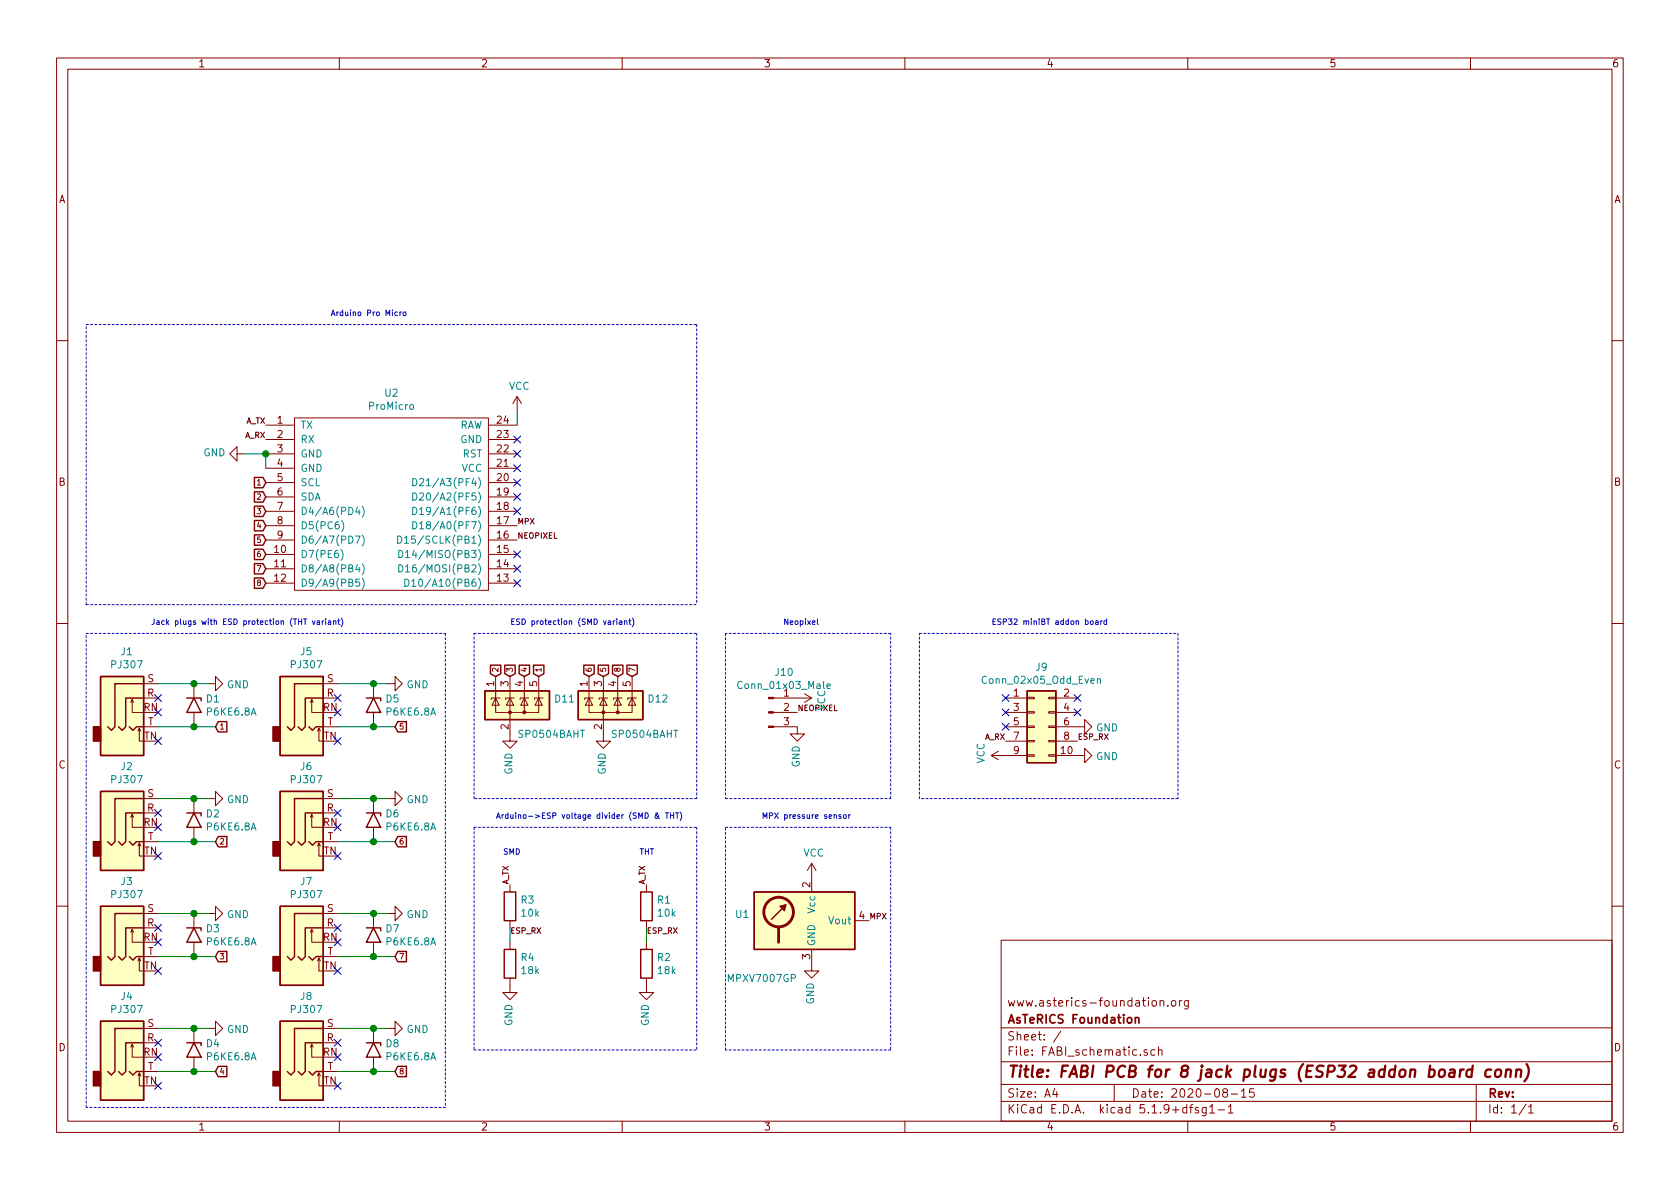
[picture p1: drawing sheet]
<svg xmlns="http://www.w3.org/2000/svg" width="297mm" height="210mm" viewBox="0 0 297 210" stroke-linecap="round" stroke-linejoin="round" font-family="sans-serif">
<g fill="none" stroke="#840000" stroke-width=".18">
<path d="M10 10.3h277v189.9h-277zM12 12.2h273v186.1h-273zM60 10.3v1.9M110 10.3v1.9M160 10.3v1.9M210 10.3v1.9M260 10.3v1.9M10 60.2h2M47 75.2h5.1M47 77.7h5.1M52.1 73.9h34.3v30.5h-34.3zM86.4 75.2h5"/>
<path d="M86.4 77.7h5M91.4 70.1l-.7 1.3M91.4 70.1v2.5M91.4 70.1l.8 1.3M285 60.2h2M41.9 80.3v1.2l-1.3-1.2 1.3-1.3v1.3h1.3M47 98h5.1M47 95.5h5.1M47 93h5.1M47 90.4h5.1M47 87.9h5.1M47 85.3h5.1"/>
<path d="M47 82.8h5.1M47 80.3h5.1M86.4 98h5M86.4 95.5h5M86.4 93h5M86.4 90.4h5M86.4 87.9h5M86.4 85.3h5M86.4 82.8h5M86.4 80.3h5M10 110.3h2M47 100.6h5.1"/>
<path d="M47 103.1h5.1M86.4 100.6h5M86.4 103.1h5M87.6 119.6v3.8M90.2 119.6v11.5h-1.3l1.3 1.2 1.2-1.2h-1.2M92.7 119.6v3.8M95.2 119.6v3.8M104.1 119.6v3.8M106.7 119.6v11.5h-1.3l1.3 1.2 1.2-1.2h-1.2M109.2 119.6v3.8M111.8 119.6v3.8M285 110.3h2"/>
<path d="M23.1 124.2l.3-.5v2.3h2M23.4 123.7l.2 .5M24.4 129.3l.2-.5v2.3h.8M24.6 128.8l.3 .5M25.4 123.4h2.5M25.4 128.5h2.5M25.4 120.9h2.5M34.3 120.9v2.5M34.3 126v2.5M36.8 120.9h1.3v1.3l1.3-1.3-1.3-1.3v1.3M54.9 124.2l.2-.5v2.3h2M55.1 123.7l.3 .5"/>
<path d="M56.1 129.3l.3-.5v2.3h.7M56.4 128.8l.2 .5M57.1 123.4h2.6M57.1 128.5h2.6M57.1 120.9h2.6M66 120.9v2.5M66 126v2.5M68.6 120.9h1.2v1.3l1.3-1.3-1.3-1.3v1.3M87.6 123.4v2.6h5.1v-2.6M87.6 123.4l.7 1.3h-1.3zM88.4 123.4h-1.5v.3M90.2 123.4l.6 1.3h-1.3z"/>
<path d="M90.9 123.4h-1.5v.3M92.7 123.4l.6 1.3h-1.2zM93.5 123.4h-1.6v.3M95.2 123.4v2.6h-2.5M95.2 123.4l.7 1.3h-1.3zM96 123.4h-1.5v.3M104.1 123.4v2.6h5.1v-2.6M104.1 123.4l.7 1.3h-1.3zM104.9 123.4h-1.5v.3M106.7 123.4l.6 1.3h-1.3zM107.4 123.4h-1.5v.3M109.2 123.4l.7 1.3h-1.3z"/>
<path d="M110 123.4h-1.5v.3M111.8 123.4v2.6h-2.6M111.8 123.4l.6 1.3h-1.3zM112.5 123.4h-1.5v.3M136.8 128.5h4.2v1.3h-1.3l1.3 1.3 1.2-1.3h-1.2M136.8 123.4h6.7M136.8 126h4.2M142.2 122.7l1.3 .7M143.5 123.4l-1.3 .8M175.3 133.6h6.3M175.3 133.6l1.2 .8M176.5 132.8l-1.2 .8"/>
<path d="M177.8 123.4h3.8M177.8 128.5h3.8M177.8 126h3.8M177.8 131.1h3.8M181.6 133.5h1.3v.2h-1.3zM181.6 130.9h1.3v.3h-1.3zM181.6 125.9h1.3v.2h-1.3zM181.6 123.3h1.3v.3h-1.3zM181.6 128.4h1.3v.2h-1.3zM185.4 133.5h1.3v.2h-1.3zM185.4 130.9h1.3v.3h-1.3zM185.4 125.9h1.3v.2h-1.3z"/>
<path d="M185.4 123.3h1.3v.3h-1.3zM185.4 128.4h1.3v.2h-1.3zM186.7 128.5h5.1v1.3l1.2-1.3-1.2-1.3v1.3M186.7 133.6h5.1v1.3l1.2-1.3-1.2-1.3v1.3M186.7 123.4h3.8M186.7 126h3.8M186.7 131.1h3.8M23.1 144.5l.3-.5v2.3h2M23.4 144l.2 .5M24.4 149.6l.2-.5v2.3h.8M24.6 149.1l.3 .5M25.4 143.8h2.5"/>
<path d="M25.4 141.2h2.5M25.4 148.8h2.5M34.3 141.2v2.6M34.3 146.3v2.5M36.8 141.2h1.3v1.3l1.3-1.3-1.3-1.3v1.3M54.9 144.5l.2-.5v2.3h2M55.1 144l.3 .5M56.1 149.6l.3-.5v2.3h.7M56.4 149.1l.2 .5M57.1 143.8h2.6M57.1 141.2h2.6M57.1 148.8h2.6"/>
<path d="M66 141.2v2.6M66 146.3v2.5M68.6 141.2h1.2v1.3l1.3-1.3-1.3-1.3v1.3M90.2 156.5v1.2M114.3 156.5v1.2M143.5 152.6l-.8 1.3M143.5 152.6v5.1M143.5 152.6l.8 1.3M10 160.2h2M23.1 164.8l.3-.5v2.3h2M23.4 164.3l.2 .5M24.4 169.9l.2-.5v2.3h.8"/>
<path d="M24.6 169.4l.3 .5M25.4 164.1h2.5M25.4 161.5h2.5M25.4 169.2h2.5M34.3 161.5v2.6M34.3 166.6v2.6M36.8 161.5h1.3v1.3l1.3-1.3-1.3-1.2v1.2M54.9 164.8l.2-.5v2.3h2M55.1 164.3l.3 .5M56.1 169.9l.3-.5v2.3h.7M56.4 169.4l.2 .5M57.1 164.1h2.6"/>
<path d="M57.1 161.5h2.6M57.1 169.2h2.6M66 161.5v2.6M66 166.6v2.6M68.6 161.5h1.2v1.3l1.3-1.3-1.3-1.2v1.2M90.2 173v2.5h-1.3l1.3 1.3 1.2-1.3h-1.2M90.2 162.8v1.3M90.2 166.6v1.3M114.3 173v2.5h-1.3l1.3 1.3 1.3-1.3h-1.3M114.3 162.8v1.3M114.3 166.6v1.3M143.5 167.9v3.8h-1.3l1.3 1.3 1.3-1.3h-1.3"/>
<path d="M151.1 162.8h2.6M177 166.3h108v32h-108zM205.1 177.1l.1-.1a.37 .37 0 0 1 .6 .1v.8M205.1 176.9v1M206.5 177.8v.1M207.2 177.1l.2-.2 .4 .2v.7l-.2 .1-.4-.1zM208.5 176.9v1M209 176.9l-.5 .3M210.1 176.9v1.2l-.3 .3h-.3M210.1 177l-.4-.1-.3 .3 .1 .6 .2 .1 .4-.1M285 160.2h2M23.1 185.2l.3-.5v2.2h2"/>
<path d="M23.4 184.7l.2 .5M24.4 190.2l.2-.5v2.3h.8M24.6 189.7l.3 .5M25.4 184.4h2.5M25.4 181.9h2.5M25.4 189.5h2.5M34.3 181.9v2.5M34.3 186.9v2.6M36.8 181.9h1.3v1.2l1.3-1.2-1.3-1.3v1.3M54.9 185.2l.2-.5v2.2h2M55.1 184.7l.3 .5M56.1 190.2l.3-.5v2.3h.7"/>
<path d="M56.4 189.7l.2 .5M57.1 184.4h2.6M57.1 181.9h2.6M57.1 189.5h2.6M60 198.3v1.9M66 181.9v2.5M66 186.9v2.6M68.6 181.9h1.2v1.2l1.3-1.2-1.3-1.3v1.3M110 198.3v1.9M160 198.3v1.9M177 194.8h108M177 191.8h108"/>
<path d="M177 187.8h108M177 181.8h108M186.5 192.5l-.4 1h1M186.8 193v1M187.6 182.3l-1.3 2M197 191.8v3M202.8 185.7l-.3-.1-.2 .2v.2l.5 .2v.3h-.5M204.2 185.7l-.4-.1-.3 .3 .1 .6h.6M204.8 185.7l.3-.1 .3 .1 .1 .9M204.8 185.1v1.5M210 198.3v1.9M210.3 195.8h.6"/>
<path d="M210.9 195.3l-.4 .2v1.3M211.9 195.9l-.4-.1-.2 .2 .1 .3 .5 .1v.3h-.6M213.3 195.8v1.2l-.3 .3h-.4M213.3 195.9l-.5-.1-.3 .3 .1 .6 .2 .1 .5-.1M213.9 195.8l.4-.5v1.5M213.9 196.8h.9M215.4 196.3h1.1M216.5 193.2l-.3-.3 .1-.2a.48 .48 0 0 1 .6-.1l.1 .2-.1 .3-.6 .1a.48 .48 0 0 0 0 .7l.2 .1 .5-.1v-.4l-.2-.3M217.2 195.8l.4-.5v1.5M217.2 196.8h.8M217.7 193.5h1.1M219.5 193l.4-.5v1.5"/>
<path d="M219.5 194h.8M221.7 192.5h-.7l-.1 .7 .2-.1 .5 .1 .2 .2-.1 .5-.2 .1-.6-.1M260 198.3v1.9M261 191.8v6.5M269.8 195.2l-1.2 2M270.3 195.8l.4-.5v1.5M270.3 196.8h.8"/>
</g>
<path d="M258.2 189.1l-.1 1.3M258.8 189.1a.55 .55 0 0 0-.6 .4M260.3 189.2a.68 .68 0 0 0-1 .3v.8l.3 .1 .6-.1M260.4 188.4l-.3 2M263.7 189.2a.68 .68 0 0 0-1 .3v.8l.2 .1 .6-.1M264.5 189.3a.53 .53 0 0 1 .5-.2 .53 .53 0 0 1 .4 .4v.6a.54 .54 0 0 1-.6 .4 .54 .54 0 0 1-.5-.4zM266.3 189.3a.5 .5 0 0 1 .9 .1l-.2 1M266.3 189.1l-.1 1.3M268.1 189.3a.52 .52 0 0 1 .9 .1l-.1 1M268.1 189.1l-.1 1.3M269.9 188.2a2.31 2.31 0 0 1-.4 3" fill="none" stroke="#840000" stroke-width=".41"/>
<path d="M200.7 179.9v1M200.7 180.1l.3-.2 .3 .1 .1 .9" fill="none" stroke="#840000" stroke-width=".3"/>
<g fill="none" stroke="#840000" stroke-width=".25">
<path d="M45 99.7h1.5l.5 .9-.5 .9h-1.5zM45 84.4h1.5l.5 .9-.5 1h-1.5zM45 87h1.5l.5 .9-.5 .9h-1.5zM45 89.5h1.5l.5 .9-.5 .9h-1.5zM45 92h1.5l.5 1-.5 .9h-1.5zM45 94.6h1.5l.5 .9-.5 .9h-1.5zM45 97.1h1.5l.5 .9-.5 1h-1.5zM17.8 119.6h7.6v14h-7.6zM45 102.2h1.5l.5 .9-.5 .9h-1.5zM49.5 119.6h7.6v14h-7.6zM86.7 117.6h1.8v1.5l-.9 .5-.9-.5zM89.3 117.6h1.8v1.5l-.9 .5-.9-.5z"/>
<path d="M91.8 117.6h1.8v1.5l-.9 .5-.9-.5zM94.3 117.6h1.9v1.5l-1 .5-.9-.5zM103.2 117.6h1.9v1.5l-1 .5-.9-.5zM105.8 117.6h1.8v1.5l-.9 .5-.9-.5zM108.3 117.6h1.8v1.5l-.9 .5-.9-.5zM110.8 117.6h1.9v1.5l-.9 .5-1-.5zM17.8 139.9h7.6v14h-7.6zM22.9 128.5l.6 .7 .6-.7h1.3M25.4 123.4h-3.2v5.1l-.6 .7-.6-.7M25.4 120.9h-5.1v7.6l-.6 .7-.7-.7M33 123.4h2.6v.5M34.3 123.4l1.3 2.6h-2.6z"/>
<path d="M38.6 127.6h1.5v1.8h-1.5l-.5-.9zM49.5 139.9h7.6v14h-7.6zM54.6 128.5l.6 .7 .7-.7h1.2M57.1 123.4h-3.1v5.1l-.7 .7-.6-.7M57.1 120.9h-5v7.6l-.7 .7-.6-.7M64.8 123.4h2.5v.5M66 123.4l1.3 2.6h-2.5zM70.3 127.6h1.6v1.8h-1.6l-.5-.9zM85.7 122.2h11.5v5h-11.5zM102.2 122.2h11.5v5h-11.5zM181.6 122.2h5.1v12.7h-5.1zM22.9 148.8l.6 .7 .6-.7h1.3"/>
<path d="M25.4 143.8h-3.2v5l-.6 .7-.6-.7M25.4 141.2h-5.1v7.6l-.6 .7-.7-.7M33 143.8h2.6v.5M34.3 143.8l1.3 2.5h-2.6zM38.6 147.9h1.5v1.9h-1.5l-.5-1zM54.6 148.8l.6 .7 .7-.7h1.2M57.1 143.8h-3.1v5l-.7 .7-.6-.7M57.1 141.2h-5v7.6l-.7 .7-.6-.7M64.8 143.8h2.5v.5M66 143.8l1.3 2.5h-2.5zM70.3 147.9h1.6v1.9h-1.6l-.5-1zM89.2 157.7h2v5.1h-2z"/>
<path d="M113.3 157.7h2v5.1h-2zM133.3 157.7h17.8v10.2h-17.8zM17.8 160.3h7.6v13.9h-7.6zM22.9 169.2l.6 .6 .6-.6h1.3M25.4 164.1h-3.2v5.1l-.6 .6-.6-.6M25.4 161.5h-5.1v7.7l-.6 .6-.7-.6M33 164.1h2.6v.5M34.3 164.1l1.3 2.5h-2.6zM38.6 168.2h1.5v1.9h-1.5l-.5-.9zM49.5 160.3h7.6v13.9h-7.6zM54.6 169.2l.6 .6 .7-.6h1.2M57.1 164.1h-3.1v5.1l-.7 .6-.6-.6"/>
<path d="M57.1 161.5h-5v7.7l-.7 .6-.6-.6M64.8 164.1h2.5v.5M66 164.1l1.3 2.5h-2.5zM70.3 168.2h1.6v1.9h-1.6l-.5-.9zM89.2 167.9h2v5.1h-2zM113.3 167.9h2v5.1h-2zM138.9 160l-2.5 2.6M17.8 180.6h7.6v14h-7.6zM22.9 189.5l.6 .6 .6-.6h1.3M25.4 184.4h-3.2v5.1l-.6 .6-.6-.6M25.4 181.9h-5.1v7.6l-.6 .6-.7-.6M33 184.4h2.6v.5"/>
<path d="M34.3 184.4l1.3 2.5h-2.6zM38.6 188.6h1.5v1.8h-1.5l-.5-.9zM49.5 180.6h7.6v14h-7.6zM54.6 189.5l.6 .6 .7-.6h1.2M57.1 184.4h-3.1v5.1l-.7 .6-.6-.6M57.1 181.9h-5v7.6l-.7 .6-.6-.6M64.8 184.4h2.5v.5M66 184.4l1.3 2.5h-2.5zM70.3 188.6h1.6v1.8h-1.6l-.5-.9z"/>
</g>
<g fill="#840000" stroke="#840000" stroke-width=".18">
<path d="M135.9 128.4h.9v.2h-.9z"/>
<path d="M135.9 125.9h.9v.2h-.9z"/>
<path d="M135.9 123.3h.9v.3h-.9z"/>
<circle cx="90.2" cy="126" r=".25"/>
<circle cx="92.7" cy="126" r=".25"/>
<circle cx="106.7" cy="126" r=".25"/>
<circle cx="109.2" cy="126" r=".25"/>
</g>
<g fill="none" stroke="#008484" stroke-width=".18">
<path d="M72.6 71.6l.3-.1 .2 .3v.4l-.2 .2-.3-.1-.2-.1zM60.3 97.1a1.4 1.4 0 0 1 0 2M60.4 92.1a1.4 1.4 0 0 1 0 1.9M62.8 94.8h.9l-.6 1.3M63.2 99.8l-.3 .9h.8M63.2 89.7l-.3 .8h.8M63.5 90.1v.9M64 99.7a1.47 1.47 0 0 1 0 1.9M64 89.5a1.47 1.47 0 0 1 0 2M64 94.6a1.47 1.47 0 0 1 0 1.9M70.3 94.8a.64 .64 0 0 1 .7 .6 .64 .64 0 0 1-.7 .7zM70.5 99.9a.64 .64 0 0 1 .7 .6 .64 .64 0 0 1-.7 .6z"/>
<path d="M70.5 97.3a.64 .64 0 0 1 .7 .7 .64 .64 0 0 1-.7 .6zM71.5 95.1l.4-.3v1.3M71.5 96.1h.8M71.7 97.7l.4-.4v1.3M71.7 98.6h.7M73 92.2a.64 .64 0 0 1 .7 .7 .64 .64 0 0 1-.7 .6zM73 89.7a.64 .64 0 0 1 .7 .6 .64 .64 0 0 1-.7 .7zM73 87.2a.64 .64 0 0 1 .7 .6 .64 .64 0 0 1-.7 .6zM73 84.6a.64 .64 0 0 1 .7 .7 .64 .64 0 0 1-.7 .6zM74.2 92.6l.3-.4v1.3M74.2 90.1l.3-.4v1.3M74.2 87.3l.5-.1 .2 .3v.2l-.8 .7h.8"/>
<path d="M74.2 84.8l.5-.2 .2 .4v.2l-.8 .7h.8M74.2 93.5h.7M74.2 91h.7M63.5 100.3v.8M63.6 102.4h-.7v.6l.2-.1 .4 .1 .1 .6-.2 .1-.5-.1M64 102.2a1.47 1.47 0 0 1 0 2M71.6 102.4a.64 .64 0 0 1 .7 .6 .64 .64 0 0 1-.7 .7zM71.7 100.2l.4-.3v1.2M71.7 101.1h.7M72.8 102.8l.4-.4v1.3M72.8 103.7h.7M146.2 121.3l.6-.1v-.2l-.4-.1-.2 .2 .1 .6h.5"/>
<path d="M194 120.1l.2-.1 .3 .1 .1 .7M194 120v.8"/>
</g>
<g fill="#ffffc2" stroke="#ffffc2" stroke-width=".18">
<path d="M133.3 157.7h17.8v10.2h-17.8z"/>
<path d="M49.5 180.6h7.6v14h-7.6z"/>
<path d="M49.5 160.3h7.6v13.9h-7.6z"/>
<path d="M49.5 139.9h7.6v14h-7.6z"/>
<path d="M181.6 122.2h5.1v12.7h-5.1z"/>
<path d="M85.7 122.2h11.5v5h-11.5z"/>
<path d="M102.2 122.2h11.5v5h-11.5z"/>
<path d="M17.8 139.9h7.6v14h-7.6z"/>
<path d="M17.8 180.6h7.6v14h-7.6z"/>
<path d="M17.8 119.6h7.6v14h-7.6z"/>
<path d="M17.8 160.3h7.6v13.9h-7.6z"/>
<path d="M49.5 119.6h7.6v14h-7.6z"/>
</g>
<g fill="none" stroke="#840000" stroke-width=".51">
<path d="M137.7 164.1v2.5"/>
<circle cx="137.7" cy="161.3" r="2.62"/>
</g>
<g fill="#840000" stroke="#840000" stroke-width=".25">
<path d="M137.9 160.3l1-.3-.2 1z"/>
<path d="M48.3 189.5h1.2v2.5h-1.2z"/>
<path d="M48.3 169.2h1.2v2.5h-1.2z"/>
<path d="M48.3 148.8h1.2v2.6h-1.2z"/>
<path d="M16.5 148.8h1.3v2.6h-1.3z"/>
<path d="M16.5 189.5h1.3v2.5h-1.3z"/>
<path d="M16.5 128.5h1.3v2.6h-1.3z"/>
<path d="M16.5 169.2h1.3v2.5h-1.3z"/>
<path d="M48.3 128.5h1.2v2.6h-1.2z"/>
</g>
<g fill="none" stroke="#0000c2" stroke-width=".18" stroke-dasharray=".4 .4">
<path d="M15.2 57.4h108M123.2 57.4v49.5M15.2 106.9v-49.5M15.2 106.9h108M15.2 112h63.5M78.7 112v83.8M83.8 112h39.4M123.2 112v29.2M128.3 112v29.2M157.5 112h-29.2M162.6 112h45.7M208.3 112v29.2"/>
<path d="M83.8 141.2v-29.2M83.8 146.3h39.4M83.8 146.3v39.4M123.2 146.3v39.4M123.2 141.2h-39.4M128.3 141.2h29.2M128.3 146.3h29.2M157.5 141.2v-29.2M157.5 146.3v39.4M162.6 141.2v-29.2M208.3 141.2h-45.7M15.2 195.8v-83.8"/>
<path d="M78.7 195.8h-63.5M83.8 185.7h39.4M128.3 185.7v-39.4M157.5 185.7h-29.2"/>
</g>
<g fill="none" stroke="#008400" stroke-width=".18">
<path d="M91.4 72.6v2.6M43.2 80.3h3.8v2.5M27.9 128.5h10.2M27.9 120.9h8.9M59.7 128.5h10.1M59.7 120.9h8.9M27.9 141.2h8.9M27.9 148.8h10.2M59.7 141.2h8.9M59.7 148.8h10.1M27.9 169.2h10.2M27.9 161.5h8.9"/>
<path d="M59.7 169.2h10.1M59.7 161.5h8.9M90.2 164.1v2.5M114.3 164.1v2.5M27.9 181.9h8.9M27.9 189.5h10.2M59.7 181.9h8.9M59.7 189.5h10.1"/>
</g>
<g fill="none" stroke="#0000c2" stroke-width=".18">
<path d="M70.3 55.2h-.3l-.2 .1 .1 .5h.4M70.7 55.2v.6M71 55.2l-.3 .1M71.3 55.2h.4v.6l-.4-.1zM55.2 109.8l.3 .6 .2-.6M56.1 109.8h.4v.6M56.5 110l-.5 .2 .2 .2h.3M57 109.8v.6M57.3 109.8l-.3 .2M57.6 109.4v.1M57.6 109.8v.6M58.1 109.8h.3l.1 .6"/>
<path d="M58.5 110l-.5 .2 .1 .2h.4M59 109.8h.3l.1 .6M59 109.8v.6M59.7 109.8h.4M59.8 109.4v.9l.3 .1M60.3 109.3a1.16 1.16 0 0 1 0 1.5M108.7 109.8l-.3 .2M109.1 109.4v.1M109.1 109.8v.6M109.5 109.8h.4l.1 .6M110 110l-.5 .2 .1 .2h.4M110.4 109.8h.4v.6"/>
<path d="M110.4 109.8v.6M111.2 109.8h.4M111.3 109.4v.9l.3 .1M111.8 109.3a1.16 1.16 0 0 1 0 1.5M144.5 109.4v.9l.2 .1M192.8 109.8h.3l.2 .2v.2l-.2 .2h-.2l-.1-.2zM193.7 109.8h.4l.1 .6M194.2 110l-.5 .2 .1 .2h.4M194.6 109.8v.6M194.9 109.8l-.3 .2M195.7 109.8h-.3l-.2 .2 .1 .4h.4M195.7 109.4v1"/>
<path d="M116.5 144.2l-.2 .4a.27 .27 0 0 1-.4 0 .27 .27 0 0 1 0-.4l.4-.3-.2-.2-.1 .1a1 1 0 0 0 .6 .9M117.7 143.7h.5M117.9 143.7v1M118.5 143.7v1M118.5 144.2h.6M119.1 143.7v1M119.4 143.7h.6M119.7 143.7v1M120.2 143.6a1.16 1.16 0 0 1 0 1.5M148.7 144.1h-.2l-.2 .1 .1 .1 .3 .1v.3h-.4M149.2 144.1h.4v.6l-.4-.1zM150.1 144.1v.6"/>
<path d="M150.3 144.1l-.2 .1"/>
</g>
<g fill="#008400" stroke="#008400" stroke-width=".25">
<circle cx="34.3" cy="161.5" r=".51"/>
<circle cx="66" cy="148.8" r=".51"/>
<circle cx="34.3" cy="189.5" r=".51"/>
<circle cx="66" cy="141.2" r=".51"/>
<circle cx="47" cy="80.3" r=".51"/>
<circle cx="66" cy="161.5" r=".51"/>
<circle cx="34.3" cy="181.9" r=".51"/>
<circle cx="66" cy="169.2" r=".51"/>
<circle cx="34.3" cy="169.2" r=".51"/>
<circle cx="66" cy="181.9" r=".51"/>
<circle cx="34.3" cy="148.8" r=".51"/>
<circle cx="66" cy="189.5" r=".51"/>
<circle cx="34.3" cy="141.2" r=".51"/>
<circle cx="34.3" cy="120.9" r=".51"/>
<circle cx="66" cy="120.9" r=".51"/>
<circle cx="66" cy="128.5" r=".51"/>
<circle cx="34.3" cy="128.5" r=".51"/>
</g>
<g fill="none" stroke="#000084" stroke-width=".18">
<path d="M90.8 79.6l1.2 1.3M90.8 77.1l1.2 1.2M92 79.6l-1.2 1.3M92 77.1l-1.2 1.2M90.8 97.4l1.2 1.2M90.8 100l1.2 1.2M90.8 89.8l1.2 1.2M90.8 84.7l1.2 1.2M90.8 82.2l1.2 1.2M90.8 87.3l1.2 1.2M92 82.2l-1.2 1.2M92 97.4l-1.2 1.2"/>
<path d="M92 100l-1.2 1.2M92 89.8l-1.2 1.2M92 84.7l-1.2 1.2M92 87.3l-1.2 1.2M90.8 102.5l1.2 1.2M92 102.5l-1.2 1.2M27.3 122.8l1.2 1.2M27.3 125.4l1.2 1.2M27.3 130.4l1.2 1.3M28.5 122.8l-1.2 1.2M28.5 125.4l-1.2 1.2M28.5 130.4l-1.2 1.3"/>
<path d="M59.1 122.8l1.2 1.2M59.1 125.4l1.2 1.2M59.1 130.4l1.2 1.3M60.3 122.8l-1.2 1.2M60.3 125.4l-1.2 1.2M60.3 130.4l-1.2 1.3M177.2 122.8l1.2 1.2M177.2 125.4l1.2 1.2M177.2 127.9l1.2 1.2M178.4 122.8l-1.2 1.2M178.4 125.4l-1.2 1.2M178.4 127.9l-1.2 1.2"/>
<path d="M189.9 122.8l1.2 1.2M189.9 125.4l1.2 1.2M191.1 122.8l-1.2 1.2M191.1 125.4l-1.2 1.2M27.3 150.8l1.2 1.2M27.3 145.7l1.2 1.2M27.3 143.1l1.2 1.3M28.5 150.8l-1.2 1.2M28.5 145.7l-1.2 1.2M28.5 143.1l-1.2 1.3M59.1 143.1l1.2 1.3M59.1 145.7l1.2 1.2"/>
<path d="M59.1 150.8l1.2 1.2M60.3 143.1l-1.2 1.3M60.3 145.7l-1.2 1.2M60.3 150.8l-1.2 1.2M27.3 163.5l1.2 1.2M27.3 166l1.2 1.2M27.3 171.1l1.2 1.2M28.5 163.5l-1.2 1.2M28.5 166l-1.2 1.2M28.5 171.1l-1.2 1.2M59.1 166l1.2 1.2M59.1 171.1l1.2 1.2"/>
<path d="M59.1 163.5l1.2 1.2M60.3 166l-1.2 1.2M60.3 171.1l-1.2 1.2M60.3 163.5l-1.2 1.2M27.3 191.4l1.2 1.2M27.3 183.8l1.2 1.2M27.3 186.3l1.2 1.2M28.5 191.4l-1.2 1.2M28.5 183.8l-1.2 1.2M28.5 186.3l-1.2 1.2M59.1 183.8l1.2 1.2M59.1 186.3l1.2 1.2"/>
<path d="M59.1 191.4l1.2 1.2M60.3 183.8l-1.2 1.2M60.3 186.3l-1.2 1.2M60.3 191.4l-1.2 1.2"/>
</g>
<text font-size="2.8" fill="#840000" x="178" y="190.5">Title: FABI PCB for 8 jack plugs (ESP32 addon board conn)</text>
<g font-size="2.1" fill="#840000">
<text x="178" y="178">www.asterics-foundation.org</text>
<text x="178" y="184">Sheet: /</text>
<text x="178" y="181">AsTeRICS Foundation</text>
<text x="178" y="186.7">File: FABI_schematic.sch</text>
<text x="178" y="196.9">KiCad E.D.A. kicad 5.1.9+dfsg1-1</text>
<text x="178" y="194.1">Size: A4</text>
<text x="200" y="194.1">Date: 2020-08-15</text>
<text x="263" y="194.1">Rev:</text>
<text x="263" y="196.9">Id: 1/1</text>
</g>
<g font-size="1.8" fill="#840000">
<text x="35" y="11.9">1</text>
<text x="85" y="11.9">2</text>
<text x="135" y="11.9">3</text>
<text x="185" y="11.9">4</text>
<text x="235" y="11.9">5</text>
<text x="285" y="11.9">6</text>
<text x="10.4" y="35.9">A</text>
<text x="285.4" y="35.9">A</text>
<text x="49" y="74.9">1</text>
<text x="49" y="77.5">2</text>
<text x="87.9" y="77.5">23</text>
<text x="87.9" y="74.9">24</text>
<text x="49" y="80">3</text>
<text x="49" y="82.5">4</text>
<text x="87.9" y="82.5">21</text>
<text x="87.9" y="80">22</text>
<text x="10.4" y="85.9">B</text>
<text x="49" y="85.1">5</text>
<text x="49" y="87.6">6</text>
<text x="87.9" y="87.6">19</text>
<text x="87.9" y="85.1">20</text>
<text x="285.4" y="85.9">B</text>
<text x="49" y="90.2">7</text>
<text x="49" y="92.7">8</text>
<text x="49" y="95.2">9</text>
<text x="87.9" y="95.2">16</text>
<text x="87.9" y="92.7">17</text>
<text x="87.9" y="90.2">18</text>
<text x="48.6" y="97.8">10</text>
<text x="48.6" y="100.3">11</text>
<text x="87.9" y="100.3">14</text>
<text x="87.9" y="97.8">15</text>
<text x="48.6" y="102.9">12</text>
<text x="87.9" y="102.9">13</text>
<text x="25.4" y="125.7">RN</text>
<text x="26" y="123.2">R</text>
<text x="26.1" y="120.6">S</text>
<text x="57.1" y="125.7">RN</text>
<text x="57.8" y="123.2">R</text>
<text x="57.8" y="120.6">S</text>
<text x="87.4" y="121.4" transform="rotate(-90 87.4 121.4)">1</text>
<text x="89.9" y="121.4" transform="rotate(-90 89.9 121.4)">3</text>
<text x="92.5" y="121.4" transform="rotate(-90 92.5 121.4)">4</text>
<text x="95" y="121.4" transform="rotate(-90 95 121.4)">5</text>
<text x="103.9" y="121.4" transform="rotate(-90 103.9 121.4)">1</text>
<text x="106.4" y="121.4" transform="rotate(-90 106.4 121.4)">3</text>
<text x="109" y="121.4" transform="rotate(-90 109 121.4)">4</text>
<text x="111.5" y="121.4" transform="rotate(-90 111.5 121.4)">5</text>
<text x="138.6" y="123.2">1</text>
<text x="138.6" y="125.7">2</text>
<text x="179.2" y="123.2">1</text>
<text x="179.2" y="125.7">3</text>
<text x="188.1" y="123.2">2</text>
<text x="188.1" y="125.7">4</text>
<text x="25.5" y="130.8">TN</text>
<text x="26.1" y="128.3">T</text>
<text x="57.3" y="130.8">TN</text>
<text x="57.9" y="128.3">T</text>
<text x="89.9" y="129" transform="rotate(-90 89.9 129)">2</text>
<text x="106.4" y="129" transform="rotate(-90 106.4 129)">2</text>
<text x="138.6" y="128.3">3</text>
<text x="179.2" y="128.3">5</text>
<text x="179.2" y="130.8">7</text>
<text x="188.1" y="128.3">6</text>
<text x="188.1" y="130.8">8</text>
<text x="10.4" y="135.9">C</text>
<text x="179.2" y="133.3">9</text>
<text x="187.6" y="133.3">10</text>
<text x="285.4" y="135.9">C</text>
<text x="26" y="143.5">R</text>
<text x="26.1" y="141">S</text>
<text x="57.8" y="143.5">R</text>
<text x="57.8" y="141">S</text>
<text x="25.4" y="146">RN</text>
<text x="26.1" y="148.6">T</text>
<text x="57.1" y="146">RN</text>
<text x="57.9" y="148.6">T</text>
<text x="25.5" y="151.1">TN</text>
<text x="57.3" y="151.1">TN</text>
<text x="26.1" y="161.3">S</text>
<text x="57.8" y="161.3">S</text>
<text x="143.3" y="156.9" transform="rotate(-90 143.3 156.9)">2</text>
<text x="25.4" y="166.4">RN</text>
<text x="26" y="163.8">R</text>
<text x="57.1" y="166.4">RN</text>
<text x="57.8" y="163.8">R</text>
<text x="151.9" y="162.6">4</text>
<text x="25.5" y="171.4">TN</text>
<text x="26.1" y="168.9">T</text>
<text x="57.3" y="171.4">TN</text>
<text x="57.9" y="168.9">T</text>
<text x="143.3" y="169.6" transform="rotate(-90 143.3 169.6)">3</text>
<text x="10.4" y="185.9">D</text>
<text x="26" y="184.1">R</text>
<text x="26.1" y="181.6">S</text>
<text x="57.8" y="184.1">R</text>
<text x="57.8" y="181.6">S</text>
<text x="285.4" y="185.9">D</text>
<text x="25.4" y="186.7">RN</text>
<text x="25.5" y="191.8">TN</text>
<text x="26.1" y="189.2">T</text>
<text x="57.1" y="186.7">RN</text>
<text x="57.3" y="191.8">TN</text>
<text x="57.9" y="189.2">T</text>
<text x="35" y="199.9">1</text>
<text x="85" y="199.9">2</text>
<text x="135" y="199.9">3</text>
<text x="185" y="199.9">4</text>
<text x="235" y="199.9">5</text>
<text x="285" y="199.9">6</text>
</g>
<g font-size="1.8" fill="#008484">
<text x="68.1" y="70.1">U2</text>
<text x="90" y="68.9">VCC</text>
<text x="53.1" y="75.8">TX</text>
<text x="65.4" y="72.5">ProMicro</text>
<text x="81.1" y="75.8">RAW</text>
<text x="36" y="80.7">GND</text>
<text x="53.1" y="78.4">RX</text>
<text x="53.1" y="80.9">GND</text>
<text x="53.1" y="83.4">GND</text>
<text x="81.4" y="78.4">GND</text>
<text x="81.6" y="83.4">VCC</text>
<text x="81.8" y="80.9">RST</text>
<text x="53.1" y="86">SCL</text>
<text x="53.1" y="88.5">SDA</text>
<text x="74.9" y="88.5">D20/A2(PF5)</text>
<text x="74.9" y="86">D21/A3(PF4)</text>
<text x="53.1" y="91.1">D4/A6(PD4)</text>
<text x="53.1" y="93.6">D5(PC6)</text>
<text x="74.9" y="93.6">D18/A0(PF7)</text>
<text x="74.9" y="91.1">D19/A1(PF6)</text>
<text x="53.1" y="98.7">D7(PE6)</text>
<text x="53.1" y="101.2">D8/A8(PB4)</text>
<text x="53.1" y="96.1">D6/A7(PD7)</text>
<text x="72.2" y="96.1">D15/SCLK(PB1)</text>
<text x="72.5" y="101.2">D16/MOSI(PB2)</text>
<text x="72.5" y="98.7">D14/MISO(PB3)</text>
<text x="53.1" y="103.8">D9/A9(PB5)</text>
<text x="73.7" y="103.8">D10/A10(PB6)</text>
<text x="19.9" y="118.2">PJ307</text>
<text x="21.4" y="115.9">J1</text>
<text x="51.6" y="118.2">PJ307</text>
<text x="53.2" y="115.9">J5</text>
<text x="137.2" y="119.5">J10</text>
<text x="183.2" y="118.6">J9</text>
<text x="36.5" y="124.2">D1</text>
<text x="40.1" y="121.7">GND</text>
<text x="68.3" y="124.2">D5</text>
<text x="71.9" y="121.7">GND</text>
<text x="98.2" y="124.2">D11</text>
<text x="114.7" y="124.2">D12</text>
<text x="131" y="121.8">Conn_01x03_Male</text>
<text x="174.1" y="120.9">Conn_02x05_Odd_Even</text>
<text x="36.7" y="126.5">P6KE6.8A</text>
<text x="68.5" y="126.5">P6KE6.8A</text>
<text x="91.9" y="130.5">SP0504BAHT</text>
<text x="108.4" y="130.5">SP0504BAHT</text>
<text x="193.8" y="129.3">GND</text>
<text x="21.4" y="136.2">J2</text>
<text x="53.2" y="136.2">J6</text>
<text x="90.6" y="137" transform="rotate(-90 90.6 137)">GND</text>
<text x="107.1" y="137" transform="rotate(-90 107.1 137)">GND</text>
<text x="141.4" y="135.7" transform="rotate(-90 141.4 135.7)">GND</text>
<text x="174.1" y="135" transform="rotate(-90 174.1 135)">VCC</text>
<text x="193.8" y="134.4">GND</text>
<text x="19.9" y="138.5">PJ307</text>
<text x="40.1" y="142">GND</text>
<text x="51.6" y="138.5">PJ307</text>
<text x="71.9" y="142">GND</text>
<text x="36.5" y="144.5">D2</text>
<text x="36.7" y="146.9">P6KE6.8A</text>
<text x="68.3" y="144.5">D6</text>
<text x="68.5" y="146.9">P6KE6.8A</text>
<text x="142" y="151.5">VCC</text>
<text x="19.9" y="158.8">PJ307</text>
<text x="21.4" y="156.5">J3</text>
<text x="51.6" y="158.8">PJ307</text>
<text x="53.2" y="156.5">J7</text>
<text x="92.2" y="159.8">R3</text>
<text x="116.3" y="159.8">R1</text>
<text x="144.1" y="161.4" transform="rotate(-90 144.1 161.4)">Vcc</text>
<text x="36.5" y="164.9">D3</text>
<text x="36.7" y="167.2">P6KE6.8A</text>
<text x="40.1" y="162.4">GND</text>
<text x="68.3" y="164.9">D7</text>
<text x="68.5" y="167.2">P6KE6.8A</text>
<text x="71.9" y="162.4">GND</text>
<text x="92.3" y="162.1">10k</text>
<text x="116.4" y="162.1">10k</text>
<text x="130.1" y="162.3">U1</text>
<text x="144.1" y="167.4" transform="rotate(-90 144.1 167.4)">GND</text>
<text x="146.7" y="163.4">Vout</text>
<text x="92.2" y="169.9">R4</text>
<text x="92.3" y="172.3">18k</text>
<text x="116.3" y="169.9">R2</text>
<text x="116.4" y="172.3">18k</text>
<text x="129" y="173.7">MPXV7007GP</text>
<text x="19.9" y="179.1">PJ307</text>
<text x="21.4" y="176.8">J4</text>
<text x="51.6" y="179.1">PJ307</text>
<text x="53.2" y="176.8">J8</text>
<text x="143.9" y="177.6" transform="rotate(-90 143.9 177.6)">GND</text>
<text x="36.5" y="185.2">D4</text>
<text x="40.1" y="182.7">GND</text>
<text x="68.3" y="185.2">D8</text>
<text x="71.9" y="182.7">GND</text>
<text x="90.6" y="181.5" transform="rotate(-90 90.6 181.5)">GND</text>
<text x="114.7" y="181.5" transform="rotate(-90 114.7 181.5)">GND</text>
<text x="36.7" y="187.5">P6KE6.8A</text>
<text x="68.5" y="187.5">P6KE6.8A</text>
</g>
<text font-size="1.8" x="145.9" y="125.7" transform="rotate(-90 145.9 125.7)">VCC</text>
<g font-size="1.4" fill="#0000c2">
<text x="58.4" y="55.9">Arduino Pro Micro</text>
<text x="26.7" y="110.5">Jack plugs with ESD protection (THT variant)</text>
<text x="90.2" y="110.5">ESD protection (SMD variant)</text>
<text x="138.4" y="110.5">Neopixel</text>
<text x="175.3" y="110.5">ESP32 miniBT addon board</text>
<text x="87.6" y="144.8">Arduino-&gt;ESP voltage divider (SMD &amp; THT)</text>
<text x="134.6" y="144.8">MPX pressure sensor</text>
<text x="88.9" y="151.1">SMD</text>
<text x="113" y="151.1">THT</text>
</g>
<g font-size="1.4">
<text x="43.3" y="77.5">A_RX</text>
<text x="43.5" y="74.9">A_TX</text>
<text x="91.4" y="92.7">MPX</text>
<text x="91.4" y="95.2">NEOPIXEL</text>
<text x="141" y="125.7">NEOPIXEL</text>
<text x="174.1" y="130.8">A_RX</text>
<text x="190.5" y="130.8">ESP_RX</text>
<text x="89.9" y="156.5" transform="rotate(-90 89.9 156.5)">A_TX</text>
<text x="114" y="156.5" transform="rotate(-90 114 156.5)">A_TX</text>
<text x="90.2" y="165.1">ESP_RX</text>
<text x="114.3" y="165.1">ESP_RX</text>
<text x="153.7" y="162.6">MPX</text>
</g>
<g font-size="1.4" fill="#840000">
<text x="45.6" y="85.8">1</text>
<text x="45.6" y="88.4">2</text>
<text x="45.6" y="90.9">3</text>
<text x="45.6" y="93.4">4</text>
<text x="45.6" y="96">5</text>
<text x="45.6" y="101.1">7</text>
<text x="45.6" y="98.5">6</text>
<text x="45.6" y="103.6">8</text>
<text x="88.1" y="119" transform="rotate(-90 88.1 119)">2</text>
<text x="90.7" y="119" transform="rotate(-90 90.7 119)">3</text>
<text x="93.2" y="119" transform="rotate(-90 93.2 119)">4</text>
<text x="95.7" y="119" transform="rotate(-90 95.7 119)">1</text>
<text x="104.6" y="119" transform="rotate(-90 104.6 119)">6</text>
<text x="107.2" y="119" transform="rotate(-90 107.2 119)">5</text>
<text x="109.7" y="119" transform="rotate(-90 109.7 119)">8</text>
<text x="112.2" y="119" transform="rotate(-90 112.2 119)">7</text>
<text x="38.7" y="129">1</text>
<text x="70.5" y="129">5</text>
<text x="38.7" y="149.3">2</text>
<text x="70.5" y="149.3">6</text>
<text x="38.7" y="169.6">3</text>
<text x="70.5" y="169.6">7</text>
<text x="38.7" y="190">4</text>
<text x="70.5" y="190">8</text>
</g>
</svg>
